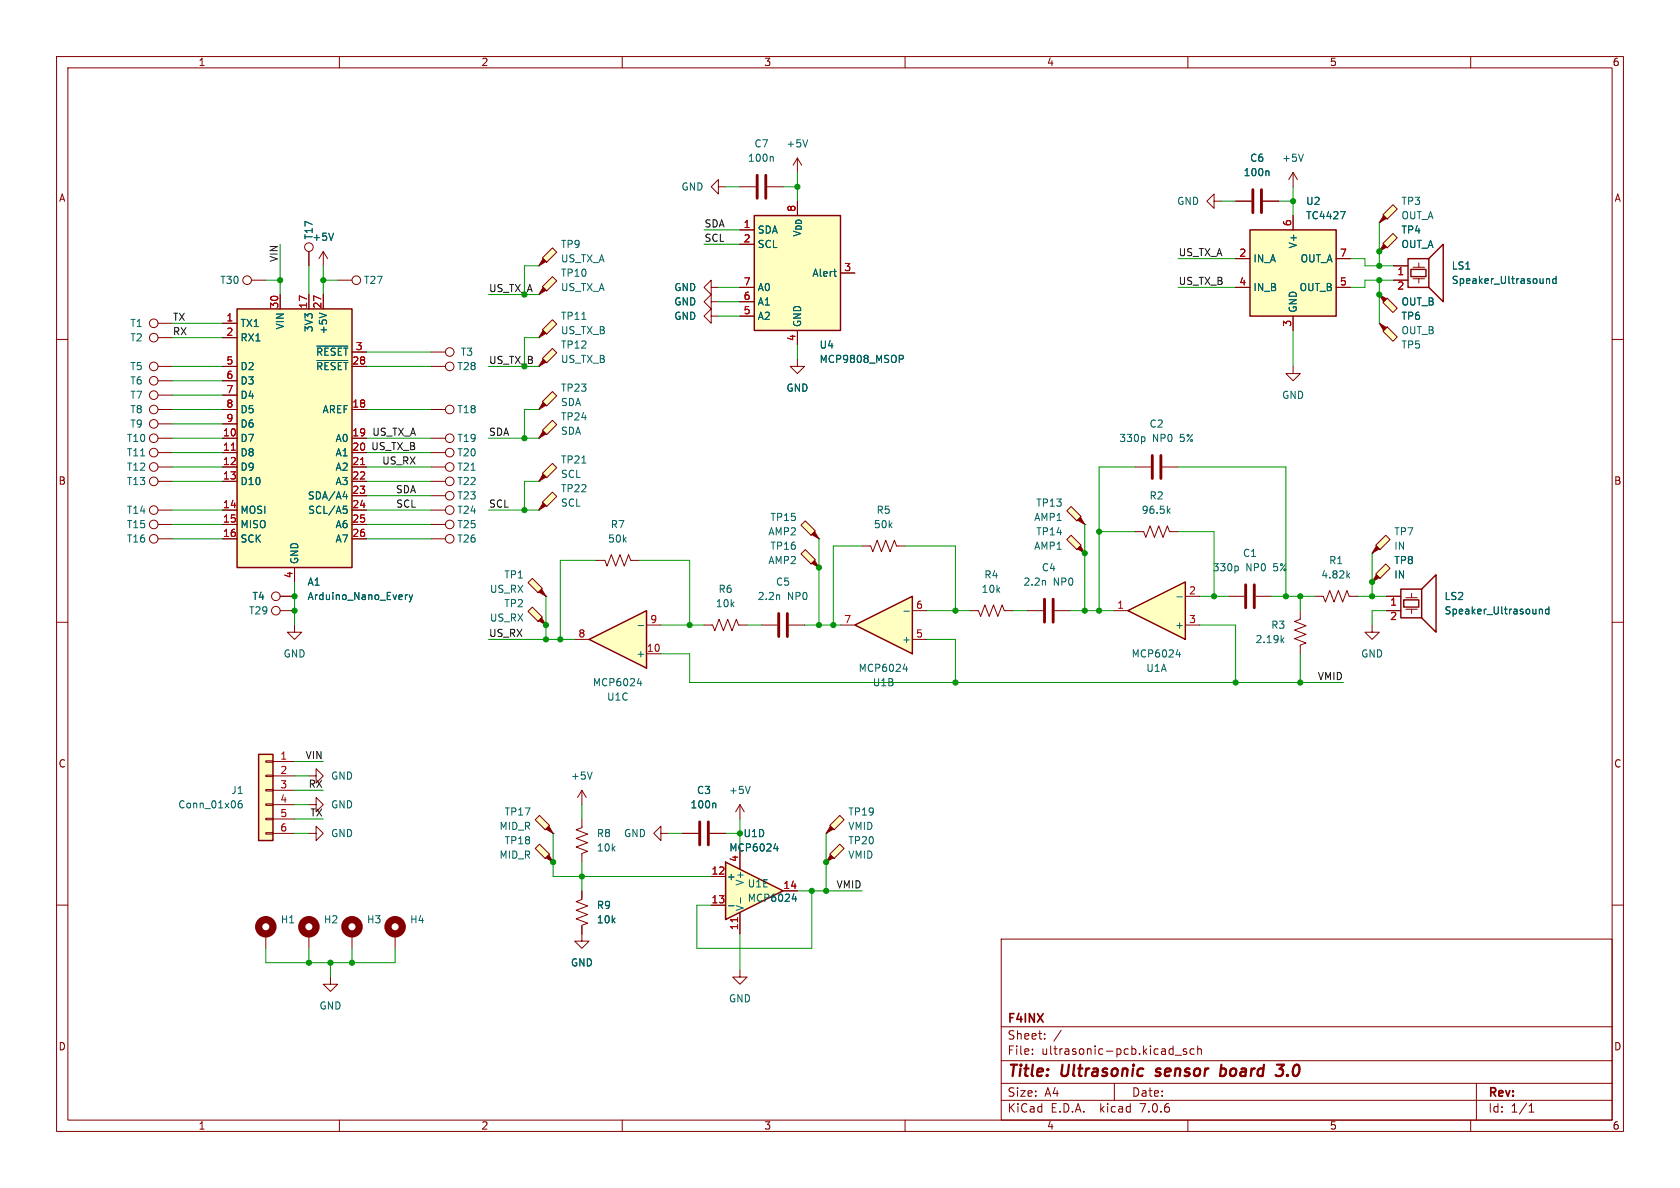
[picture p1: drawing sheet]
<svg xmlns="http://www.w3.org/2000/svg" width="297mm" height="210mm" viewBox="0 0 297 210" stroke-linecap="round" stroke-linejoin="round" font-family="sans-serif">
<g fill="none" stroke="#840000" stroke-width=".18">
<path d="M10 10h277v190h-277zM12 12h273v186h-273zM60 10v2M110 10v2M160 10v2M210 10v2M260 10v2M10 60h2M285 60h2M10 110h2M285 110h2M10 160h2"/>
<path d="M285 160h2M177 166h108v32h-108zM60 198v2M110 198v2M160 198v2M177 194.5h108M177 191.5h108M177 187.5h108M177 181.5h108M182.5 186.3v.1M182.5 185.5v.1M184.7 183.6v.1"/>
<path d="M184.7 182.8v.1M187.6 182.1l-1.3 2M197 191.5v3M207.7 186.5h1.2M209.7 185.5l-.3-.1-.2 .2v.2l.5 .2v.3h-.5M210 198v2M211.1 185.5l-.4-.1-.3 .3v.4l.1 .2h.6M211.7 185.5l.3-.1 .3 .1 .1 .9M211.7 184.9v1.5M260 198v2M261 191.5v6.5M270.3 196.6h.9"/>
<path d="M270.3 195.5l.4-.4v1.5"/>
</g>
<path d="M204.3 190.1l.1 .1M204.5 189l-.1 .3v.1M215.8 189l.2-.1 .6 .1M215.9 188.2l-.2 2M216.6 190a.66 .66 0 0 1-.9 .1M225.7 188.2h1.3l-.8 .8h.3l.3 .2v.6l-.5 .4h-.5" fill="none" stroke="#840000" stroke-width=".4"/>
<path d="M93.3 108.1l.8-.8 1.8 1.8-.8 .8z" fill="#ffffc2"/>
<path d="M95.8 109.2l.7 1.3-1.3-.8z" fill="#840000" stroke="#840000" stroke-width=".18"/>
<path d="M93.3 108.1l.8-.8 1.8 1.8-.8 .8zM96.5 110.5h.1M229.9 108v1.5l-1 .4 2 .7-2 .8 2 .7-2 .8 2 .8-1 .3v1.6M130.8 149.9v3.8M130.8 161.3v3.8" fill="none" stroke="#840000" stroke-width=".18"/>
<path d="M226.6 113.1l.4 .5M227 112.8l-.5 .4M130.9 158.7v1M140.1 158.9h.7M140.7 158.5v.8" fill="none" stroke="#006464" stroke-width=".18"/>
<path d="M130.4 162.2v.8" fill="none" stroke="#a90000" stroke-width=".18"/>
<path d="M128.3 152.4l10.1 5.1-10.1 5.1z" fill="#ffffc2"/>
<path d="M247.6 104.1h3.7v5.1h-3.7zM248.2 106h2.6v1.3h-2.6zM251.3 104.1l2.6-2.5v10.2l-2.6-2.6M128.3 152.4l10.1 5.1-10.1 5.1z" fill="none" stroke="#840000" stroke-width=".25"/>
<g fill="none" stroke="#840000" stroke-width=".18">
<path d="M242.6 110.5v1.3h1.2l-1.2 1.2-1.3-1.2h1.3M245.1 105.4h2.5M245.1 108h2.5M248.5 107.7h2.1M248.5 105.7h2.1M249.6 104.9v.8M249.6 107.7v.8M125.7 154.9h2.6M138.4 157.5h2.6M47 165.1v2.5M54.6 165.1v2.5M58.4 172.7v1.3h1.3l-1.3 1.3-1.3-1.3h1.3"/>
<path d="M125.7 160h2.6"/>
</g>
<path d="M272.1 107.7v.8M272.1 107.8l.2-.1h.3l.1 .8M273.8 107.7h-.3l-.3 .2 .1 .6h.5M273.8 107.3v1.2M136.8 150h.8M137.4 149.6v.8M128.8 160.1h1" fill="none" stroke="#006464" stroke-width=".18"/>
<g fill="none" stroke="#840000" stroke-width="1.3">
<circle cx="47" cy="163.8" r="1.27"/>
<circle cx="54.6" cy="163.8" r="1.27"/>
</g>
<path d="M243.2 101.5l1.8-1.8 .7 .8-1.7 1.7z" fill="#ffffc2"/>
<path d="M243.3 101.6l.5 .5-1.2 .8z" fill="#840000" stroke="#840000" stroke-width=".18"/>
<path d="M242.6 102.9h.1M243.2 101.5l1.8-1.8 .7 .8-1.7 1.7zM130.8 142.2l-.8 1.3M130.8 142.2v2.6M130.8 142.2l.8 1.3" fill="none" stroke="#840000" stroke-width=".18"/>
<path d="M132.6 139l-.4 1.3" fill="none" stroke="#006464" stroke-width=".18"/>
<path d="M104.1 113l10.2-5v10.1z" fill="#ffffc2"/>
<path d="M104.1 113l10.2-5v10.1z" fill="none" stroke="#840000" stroke-width=".25"/>
<path d="M101.6 113h2.5M114.3 115.6h2.5M114.3 110.5h2.5M102.9 139.7l-.8 1.3M102.9 139.7v2.5M102.9 139.7l.7 1.3" fill="none" stroke="#840000" stroke-width=".18"/>
<path d="M112.8 110.6h1M104.7 136.5l-.4 1.2M112.7 120.8h.8M113.3 120.4v.8" fill="none" stroke="#006464" stroke-width=".18"/>
<path d="M243.2 96.4l1.8-1.8 .7 .8-1.7 1.8z" fill="#ffffc2"/>
<path d="M243.3 96.5l.5 .5-1.2 .8z" fill="#840000" stroke="#840000" stroke-width=".18"/>
<path d="M242.6 97.8h.1M243.2 96.4l1.8-1.8 .7 .8-1.7 1.8z" fill="none" stroke="#840000" stroke-width=".18"/>
<path d="M94.6 144.9l.8-.8 1.8 1.8-.8 .8z" fill="#ffffc2"/>
<path d="M97 146.1l.8 1.2-1.3-.7z" fill="#840000" stroke="#840000" stroke-width=".18"/>
<path d="M94.6 144.9l.8-.8 1.8 1.8-.8 .8zM97.8 147.3h.1" fill="none" stroke="#840000" stroke-width=".18"/>
<path d="M94.6 150l.8-.8 1.8 1.8-.8 .8z" fill="#ffffc2"/>
<path d="M97 151.1l.8 1.3-1.3-.8z" fill="#840000" stroke="#840000" stroke-width=".18"/>
<path d="M228.6 64.8v1.2h1.3l-1.3 1.3-1.3-1.3h1.3M52.1 110.5v1.3h1.2l-1.2 1.2-1.3-1.2h1.3M217.2 105.4h2.8M222 105.4h2.8M232.4 105.4h1.5l.4 1 .8-2 .7 2 .8-2 .8 2 .7-2 .4 1h1.5M94.6 150l.8-.8 1.8 1.8-.8 .8zM97.8 152.4h.1M102.9 157.5v1.5l-1 .4 2 .7-2 .8 2 .8-2 .7 2 .8-1 .4v2.8h1.2l-1.2 1.2-1.3-1.2h1.3M130.8 171.5v1.2h1.3l-1.3 1.3-1.3-1.3h1.3" fill="none" stroke="#840000" stroke-width=".18"/>
<path d="M218.7 100.1l.2 .2v.4l-.2 .2M238.2 101.7l.4 .5M238.6 101.3l-.5 .5" fill="none" stroke="#006464" stroke-width=".18"/>
<path d="M220.2 103.4v4M221.7 103.4v4" fill="none" stroke="#840000" stroke-width=".51"/>
<path d="M244.5 58.5l.7-.7 1.8 1.8-.7 .7z" fill="#ffffc2"/>
<path d="M243.8 57.2l1.3 .7-.5 .5z" fill="#840000" stroke="#840000" stroke-width=".18"/>
<g fill="none" stroke="#840000" stroke-width=".18">
<path d="M243.8 57.2h.1M244.5 58.5l.7-.7 1.8 1.8-.7 .7zM171.4 108h1.6l.4 1 .7-2.1 .8 2.1 .7-2.1 .8 2.1 .8-2.1 .3 1.1h1.6M181.6 108h2.8M186.4 108h2.8M47 139.6h1.3v.2h-1.3zM47 137h1.3v.3h-1.3zM47 134.5h1.3v.2h-1.3zM48.3 134.6h3.8M48.3 137.2h3.8M48.3 139.7h3.8M54.6 137.2h1.3v-1.3l1.2 1.3-1.2 1.2v-1.2"/>
<path d="M47 147.2h1.3v.2h-1.3zM47 144.7h1.3v.2h-1.3zM47 142.1h1.3v.3h-1.3zM48.3 142.2h3.8M48.3 144.8h3.8M48.3 147.3h3.8M54.6 142.2h1.3v-1.2l1.2 1.2-1.2 1.3v-1.3M54.6 147.3h1.3v-1.2l1.2 1.2-1.2 1.3v-1.3"/>
</g>
<path d="M184.7 105.9v4.1M186.2 105.9v4.1" fill="none" stroke="#840000" stroke-width=".51"/>
<path d="M184.8 102.7v.7M42.7 141.5l-.4 .1a.86 .86 0 0 0 0 1.2l.5-.1v-.4l-.2-.3-.4 .1-.1 .2" fill="none" stroke="#006464" stroke-width=".18"/>
<path d="M45.7 133.4h2.6v15.2h-2.6z" fill="#ffffc2" stroke="#ffffc2" stroke-width=".18"/>
<path d="M45.7 133.4h2.6v15.2h-2.6z" fill="none" stroke="#840000" stroke-width=".25"/>
<path d="M151.1 110.5l10.2-5.1v10.2z" fill="#ffffc2"/>
<path d="M151.1 110.5l10.2-5.1v10.2z" fill="none" stroke="#840000" stroke-width=".25"/>
<path d="M148.6 110.5h2.5M161.3 113h2.5M161.3 108h2.5" fill="none" stroke="#840000" stroke-width=".18"/>
<path d="M159.7 118.3h.7M159.8 108h1M160.3 117.8v.9" fill="none" stroke="#006464" stroke-width=".18"/>
<path d="M188.6 95.4l.8-.8 1.7 1.8-.7 .8z" fill="#ffffc2"/>
<path d="M191 96.5l.8 1.3-1.3-.8z" fill="#840000" stroke="#840000" stroke-width=".18"/>
<path d="M188.6 95.4l.8-.8 1.7 1.8-.7 .8zM191.8 97.8h.1" fill="none" stroke="#840000" stroke-width=".18"/>
<path d="M244.5 53.5l.7-.8 1.8 1.8-.7 .7z" fill="#ffffc2"/>
<path d="M243.8 52.1l1.3 .7-.5 .5z" fill="#840000" stroke="#840000" stroke-width=".18"/>
<path d="M243.8 52.1h.1M244.5 53.5l.7-.8 1.8 1.8-.7 .7zM246.4 47h2.5M246.4 49.5h2.5M249.8 49.3h2M249.8 47.2h2M250.8 46.5v.7M250.8 49.3v.7M62.2 165.1v2.5M69.8 165.1v2.5" fill="none" stroke="#840000" stroke-width=".18"/>
<g fill="none" stroke="#840000" stroke-width="1.3">
<circle cx="62.2" cy="163.8" r="1.27"/>
<circle cx="69.8" cy="163.8" r="1.27"/>
</g>
<path d="M248.9 45.7h3.7v5.1h-3.7zM249.4 47.6h2.7v1.3h-2.7zM252.6 45.7l2.5-2.5v10.1l-2.5-2.5" fill="none" stroke="#840000" stroke-width=".25"/>
<path d="M273.4 49.3v.8M273.4 49.4l.2-.1h.3v.8M275.1 49.3h-.4l-.2 .2 .1 .5h.5M275.1 48.8v1.3" fill="none" stroke="#006464" stroke-width=".18"/>
<path d="M188.6 90.3l.8-.8 1.7 1.8-.7 .8z" fill="#ffffc2"/>
<path d="M190.5 91.9l.5-.5 .8 1.3z" fill="#840000" stroke="#840000" stroke-width=".18"/>
<path d="M188.6 90.3l.8-.8 1.7 1.8-.7 .8zM191.8 92.7h.1" fill="none" stroke="#840000" stroke-width=".18"/>
<path d="M199.4 108l10.1-5.1v10.1z" fill="#ffffc2"/>
<path d="M199.4 108l10.1-5.1v10.1z" fill="none" stroke="#840000" stroke-width=".25"/>
<g fill="none" stroke="#840000" stroke-width=".18">
<path d="M59.7 49.5h2.5M196.8 108h2.6M209.5 105.4h2.6M209.5 110.5h2.6"/>
<circle cx="63" cy="49.5" r=".76"/>
</g>
<path d="M207.9 115.7h.8M208.1 105.5h.9M208.5 115.3v.8" fill="none" stroke="#006464" stroke-width=".18"/>
<path d="M93.3 103l.8-.8 1.8 1.8-.8 .8z" fill="#ffffc2"/>
<path d="M95.8 104.1l.7 1.3-1.3-.8z" fill="#840000" stroke="#840000" stroke-width=".18"/>
<path d="M200.7 94h1.5l.4 1 .7-2 .8 2 .8-2 .7 2 .8-2 .4 1h1.5M93.3 103l.8-.8 1.8 1.8-.8 .8zM96.5 105.4h.1" fill="none" stroke="#840000" stroke-width=".18"/>
<path d="M206.5 90.3l.4 .4M206.9 89.9l-.5 .5" fill="none" stroke="#006464" stroke-width=".18"/>
<path d="M95.9 50.7l1.8-1.8 .7 .8-1.8 1.7z" fill="#ffffc2"/>
<path d="M96 50.8l.5 .5-1.3 .8z" fill="#840000" stroke="#840000" stroke-width=".18"/>
<path d="M95.2 52.1h.1M95.9 50.7l1.8-1.8 .7 .8-1.8 1.7z" fill="none" stroke="#840000" stroke-width=".18"/>
<path d="M95.9 58.3l1.8-1.8 .7 .8-1.8 1.8z" fill="#ffffc2"/>
<path d="M96 58.4l.5 .5-1.3 .8z" fill="#840000" stroke="#840000" stroke-width=".18"/>
<path d="M95.2 59.7h.1M95.9 58.3l1.8-1.8 .7 .8-1.8 1.8z" fill="none" stroke="#840000" stroke-width=".18"/>
<path d="M102.9 56.5h.7" fill="none" stroke="#006464" stroke-width=".18"/>
<path d="M95.9 63.4l1.8-1.8 .7 .8-1.8 1.7z" fill="#ffffc2"/>
<path d="M96 63.5l.5 .5-1.3 .8z" fill="#840000" stroke="#840000" stroke-width=".18"/>
<path d="M95.2 64.8h.1M95.9 63.4l1.8-1.8 .7 .8-1.8 1.7z" fill="none" stroke="#840000" stroke-width=".18"/>
<path d="M95.9 45.6l1.8-1.8 .7 .8-1.8 1.8z" fill="#ffffc2"/>
<path d="M96 45.7l.5 .5-1.3 .8z" fill="#840000" stroke="#840000" stroke-width=".18"/>
<path d="M95.2 47h.1M95.9 45.6l1.8-1.8 .7 .8-1.8 1.8z" fill="none" stroke="#840000" stroke-width=".18"/>
<path d="M95.9 71l1.8-1.8 .7 .8-1.8 1.8z" fill="#ffffc2"/>
<path d="M96 71.1l.5 .5-1.3 .8z" fill="#840000" stroke="#840000" stroke-width=".18"/>
<g fill="none" stroke="#840000" stroke-width=".18">
<path d="M95.2 72.4h.1M95.9 71l1.8-1.8 .7 .8-1.8 1.8zM27.9 82.6h2.6M27.9 85.1h2.6M27.9 80h2.6M200.7 82.6h2.8M205.5 82.6h2.8"/>
<circle cx="27.2" cy="85.1" r=".76"/>
<circle cx="27.2" cy="80" r=".76"/>
<circle cx="27.2" cy="82.5" r=".76"/>
</g>
<path d="M203.7 80.5v4.1M205.2 80.5v4.1" fill="none" stroke="#840000" stroke-width=".51"/>
<path d="M202.2 77.2l.2 .2v.4l-.2 .2" fill="none" stroke="#006464" stroke-width=".18"/>
<path d="M95.9 88.8l1.8-1.8 .7 .8-1.8 1.7z" fill="#ffffc2"/>
<path d="M96 88.9l.5 .5-1.3 .8z" fill="#840000" stroke="#840000" stroke-width=".18"/>
<path d="M95.2 90.2h.1M95.9 88.8l1.8-1.8 .7 .8-1.8 1.7z" fill="none" stroke="#840000" stroke-width=".18"/>
<path d="M95.9 83.7l1.8-1.8 .7 .8-1.8 1.8z" fill="#ffffc2"/>
<path d="M96 83.8l.5 .5-1.3 .8z" fill="#840000" stroke="#840000" stroke-width=".18"/>
<path d="M95.2 85.1h.1M95.9 83.7l1.8-1.8 .7 .8-1.8 1.8z" fill="none" stroke="#840000" stroke-width=".18"/>
<path d="M102.9 81.9h.7" fill="none" stroke="#006464" stroke-width=".18"/>
<path d="M97.7 74.3l.7 .8-1.8 1.7-.7-.7z" fill="#ffffc2"/>
<path d="M96 76.2l.5 .5-1.3 .8z" fill="#840000" stroke="#840000" stroke-width=".18"/>
<g fill="none" stroke="#840000" stroke-width=".18">
<path d="M127 33v-1.2l-1.3 1.2 1.3 1.3v-1.3h1.3M141 27.9v2.6M141 27.9l-.8 1.3M141 27.9l.7 1.3M228.6 30.5l-.8 1.3M228.6 30.5v2.5M228.6 30.5l.8 1.3M125.7 50.8v-1.3l-1.2 1.3 1.2 1.3v-1.3h1.3M125.7 55.9v-1.3l-1.2 1.3 1.2 1.3v-1.3h1.3M125.7 53.3v-1.2l-1.2 1.2 1.2 1.3v-1.3h1.3M130.8 40.6h2.5M130.8 43.2h2.5"/>
<path d="M130.8 55.9h2.5M130.8 53.3h2.5M130.8 50.8h2.5M141 58.4v2.6M148.6 48.3h2.5M27.9 77.5h2.6M95.2 77.5h.1M97.7 74.3l.7 .8-1.8 1.7-.7-.7zM141 63.5v1.3h1.2l-1.2 1.2-1.3-1.2h1.3M105.4 99.1h1.5l.4 1 .8-2.1 .7 2.1 .8-2.1 .8 2.1 .7-2.1 .4 1.1h1.5"/>
<circle cx="27.2" cy="77.5" r=".76"/>
</g>
<path d="M133.3 38.1h15.3v20.3h-15.3z" fill="#ffffc2" stroke="#ffffc2" stroke-width=".18"/>
<path d="M133.3 38.1h15.3v20.3h-15.3z" fill="none" stroke="#840000" stroke-width=".25"/>
<path d="M142.8 24.7l-.4 1.3M230.4 27.2l-.4 1.3M147.4 48h.5M147.7 48.8h.2M159 62.8h.5l.2 .3-.1 .3-.6 .1" fill="none" stroke="#006464" stroke-width=".18"/>
<path d="M141.6 97.9l.8-.7 1.7 1.7-.7 .8z" fill="#ffffc2"/>
<path d="M144 99.1l.8 1.2-1.3-.7z" fill="#840000" stroke="#840000" stroke-width=".18"/>
<path d="M141.6 97.9l.8-.7 1.7 1.7-.7 .8zM144.8 100.3h.1" fill="none" stroke="#840000" stroke-width=".18"/>
<path d="M141.6 92.8l.8-.7 1.7 1.8-.7 .7z" fill="#ffffc2"/>
<path d="M144 94l.8 1.3-1.3-.8z" fill="#840000" stroke="#840000" stroke-width=".18"/>
<g fill="none" stroke="#840000" stroke-width=".18">
<path d="M130.8 33h2.8M135.6 33h2.8M214.6 35.6v-1.3l-1.2 1.3 1.2 1.2v-1.2h1.3M228.6 38.1v2.5M218.4 45.7h2.6M218.4 50.8h2.6M228.6 55.9v2.5M236.2 45.7h2.6M236.2 50.8h2.6M141.6 92.8l.8-.7 1.7 1.8-.7 .7zM144.8 95.3h.1M152.4 96.5h1.5l.4 1 .8-2 .7 2 .8-2 .8 2 .7-2 .4 1h1.5"/>
<path d="M124.5 110.5h1.5l.4 1 .7-2 .8 2 .8-2 .7 2 .8-2 .4 1h1.5M134.6 110.5h2.8M139.4 110.5h2.8"/>
</g>
<path d="M133.9 31v4.1M135.4 31v4.1M137.7 108.5v4M139.2 108.5v4" fill="none" stroke="#840000" stroke-width=".51"/>
<path d="M136.5 27.7l.2 .2v.6M237 37.4h.8l-.5 1.3M137.8 105.2v.8" fill="none" stroke="#006464" stroke-width=".18"/>
<path d="M221 40.6h15.2v15.3h-15.2z" fill="#ffffc2" stroke="#ffffc2" stroke-width=".18"/>
<path d="M221 40.6h15.2v15.3h-15.2z" fill="none" stroke="#840000" stroke-width=".25"/>
<path d="M244.5 43.1l1.8-1.8 .7 .7-1.8 1.8z" fill="#ffffc2"/>
<path d="M244.6 43.2l.5 .5-1.3 .8z" fill="#840000" stroke="#840000" stroke-width=".18"/>
<path d="M243.8 44.5h.1M244.5 43.1l1.8-1.8 .7 .7-1.8 1.8z" fill="none" stroke="#840000" stroke-width=".18"/>
<path d="M244.5 38l1.8-1.8 .7 .8-1.8 1.7z" fill="#ffffc2"/>
<path d="M244.6 38.1l.5 .5-1.3 .8z" fill="#840000" stroke="#840000" stroke-width=".18"/>
<g fill="none" stroke="#840000" stroke-width=".18">
<path d="M218.4 35.6h2.8M223.3 35.6h2.8M243.8 39.4h.1M244.5 38l1.8-1.8 .7 .8-1.8 1.7zM27.9 59.7h2.6M27.9 57.2h2.6M54.6 44.5v2.5M57.1 44.5l-.7 1.2M57.1 44.5v2.5M57.1 44.5l.8 1.2M27.9 72.4h2.6M27.9 67.3h2.6"/>
<path d="M27.9 69.9h2.6M27.9 74.9h2.6M27.9 64.8h2.6M76.2 72.4h2.5M76.2 64.8h2.5M76.2 62.2h2.5M76.2 77.5h2.5M27.9 95.3h2.6M27.9 92.7h2.6M27.9 90.2h2.6M76.2 95.3h2.5M76.2 85.1h2.5"/>
<circle cx="27.2" cy="59.7" r=".76"/>
<circle cx="27.2" cy="57.1" r=".76"/>
<circle cx="54.6" cy="43.7" r=".76"/>
<circle cx="27.2" cy="72.4" r=".76"/>
<circle cx="27.2" cy="67.3" r=".76"/>
<circle cx="27.2" cy="64.8" r=".76"/>
<circle cx="27.2" cy="74.9" r=".76"/>
<circle cx="27.2" cy="69.8" r=".76"/>
<circle cx="79.5" cy="62.2" r=".76"/>
<circle cx="79.5" cy="72.4" r=".76"/>
<circle cx="79.5" cy="64.8" r=".76"/>
<circle cx="79.5" cy="77.5" r=".76"/>
<circle cx="27.2" cy="92.7" r=".76"/>
<circle cx="27.2" cy="90.2" r=".76"/>
<circle cx="27.2" cy="95.2" r=".76"/>
<circle cx="79.5" cy="85.1" r=".76"/>
<circle cx="79.5" cy="95.2" r=".76"/>
</g>
<path d="M221.5 33.5v4.1M223 33.5v4.1" fill="none" stroke="#840000" stroke-width=".51"/>
<path d="M224.2 30.2l.1 .2v.7M59 41.2l-.5 1.3" fill="none" stroke="#006464" stroke-width=".18"/>
<path d="M148.5 149.2l.7 .8-1.8 1.8-.7-.8z" fill="#ffffc2"/>
<path d="M146.8 151.1l.5 .5-1.3 .8z" fill="#840000" stroke="#840000" stroke-width=".18"/>
<path d="M146 152.4h.1M148.5 149.2l.7 .8-1.8 1.8-.7-.8z" fill="none" stroke="#840000" stroke-width=".18"/>
<path d="M146.7 145.9l1.8-1.8 .7 .8-1.8 1.8z" fill="#ffffc2"/>
<path d="M146.8 146.1l.5 .5-1.3 .7z" fill="#840000" stroke="#840000" stroke-width=".18"/>
<g fill="none" stroke="#840000" stroke-width=".18">
<path d="M218.4 35.6h2.8M223.3 35.6h2.8M228.6 38.1v2.5M39.4 57.2h2.5M39.4 59.7h2.5M44.4 49.5h2.6M49.5 52.1v2.5M54.6 44.5v2.5M54.6 52.1v2.5M57.1 52.1v2.5M130.8 40.6h2.5M130.8 43.2h2.5"/>
<path d="M130.8 55.9h2.5M130.8 53.3h2.5M130.8 50.8h2.5M141 58.4v2.6M148.6 48.3h2.5M218.4 50.8h2.6M218.4 45.7h2.6M228.6 55.9v2.5M236.2 50.8h2.6M236.2 45.7h2.6M243.8 52.1h.1M243.8 44.5h.1"/>
<path d="M246.4 49.5h2.5M246.4 47h2.5M39.4 77.5h2.5M39.4 72.4h2.5M39.4 64.8h2.5M39.4 67.3h2.5M39.4 69.9h2.5M39.4 74.9h2.5M62.2 77.5h2.6M62.2 72.4h2.6M62.2 64.8h2.6M62.2 62.2h2.6"/>
<path d="M39.4 90.2h2.5M39.4 82.6h2.5M39.4 80h2.5M39.4 92.7h2.5M39.4 85.1h2.5M39.4 95.3h2.5M62.2 87.6h2.6M62.2 90.2h2.6M62.2 82.6h2.6M62.2 80h2.6M62.2 92.7h2.6M62.2 85.1h2.6"/>
<path d="M62.2 95.3h2.6M76.2 87.6h2.5M76.2 90.2h2.5M76.2 82.6h2.5M76.2 80h2.5M76.2 92.7h2.5M49.5 108h2.6M49.5 105.4h2.6M52.1 100.3v2.6M242.6 102.9h.1M245.1 108h2.5M245.1 105.4h2.5"/>
<path d="M102.9 144.8v1.5l-1 .4 2 .7-2 .8 2 .8-2 .7 2 .8-1 .4v1.5M102.9 157.5v1.3M116.8 147.3v-1.2l-1.2 1.2 1.2 1.3v-1.3h1.3M120.6 147.3h2.8M125.5 147.3h2.8M125.7 154.9h2.6M130.8 149.9v3.8M138.4 157.5h2.6M146 147.3h.1M146.7 145.9l1.8-1.8 .7 .8-1.8 1.8zM102.9 163.8v1.3M125.7 160h2.6"/>
<path d="M130.8 161.3v3.8"/>
<circle cx="43.7" cy="49.5" r=".76"/>
<circle cx="79.5" cy="80" r=".76"/>
<circle cx="79.5" cy="87.6" r=".76"/>
<circle cx="79.5" cy="90.2" r=".76"/>
<circle cx="79.5" cy="92.7" r=".76"/>
<circle cx="79.5" cy="82.5" r=".76"/>
<circle cx="48.8" cy="105.4" r=".76"/>
<circle cx="48.8" cy="107.9" r=".76"/>
</g>
<path d="M123.7 145.3v4.1M125.2 145.3v4.1" fill="none" stroke="#840000" stroke-width=".51"/>
<g fill="none" stroke="#006464" stroke-width=".18">
<path d="M224.2 30.2l.1 .2v.7M237 37.4h.8l-.5 1.3M56.5 55.3l1.2 .5M59 41.2l-.5 1.3M147.4 48h.5M147.7 48.8h.2M273.4 49.3v.8M273.4 49.4l.2-.1h.3v.8M275.1 49.3h-.4l-.2 .2 .1 .5h.5M275.1 48.8v1.3M56 63.7h5.5M56 61.2h5.5"/>
<path d="M159 62.8h.5l.2 .3-.1 .3-.6 .1M60.7 87.8h.7M60.7 89.5h.6M60.8 90h.3l.3 .2-.1 .5h-.5M61.3 87.4v.8M72 105.1l-.3 .3M72.3 105.1l.3 .9M72.6 106l-.3 .4M72.9 105.1l-.3 .9M272.1 107.7v.8M272.1 107.8l.2-.1h.3l.1 .8M273.8 107.7h-.3l-.3 .2 .1 .6h.5"/>
<path d="M273.8 107.3v1.2M126.4 142l.1 .2v.6M130.9 158.7v1M136.8 150h.8M137.4 149.6v.8M140.1 158.9h.7M140.7 158.5v.8M128.8 160.1h1"/>
</g>
<path d="M41.9 54.6h20.3v45.7h-20.3z" fill="#ffffc2" stroke="#ffffc2" stroke-width=".18"/>
<path d="M41.9 54.6h20.3v45.7h-20.3z" fill="none" stroke="#840000" stroke-width=".25"/>
<path d="M40.9 79.6h.7M63.7 82.1h.8M130.4 162.2v.8" fill="none" stroke="#a90000" stroke-width=".18"/>
<g fill="none" stroke="#009600" stroke-width=".18">
<path d="M128.3 33h2.5M138.4 33h2.6M141 30.5v5.1M215.9 35.6h2.5M226.1 35.6h2.5M228.6 33v5.1M243.8 39.4v7.6M30.5 57.2h8.9M30.5 59.7h8.9M47 49.5h2.5M49.5 43.2v8.9M54.6 47v5.1"/>
<path d="M57.1 49.5h2.6M57.1 47v5.1M86.4 52.1h8.8M95.2 47h-2.5v5.1M95.2 59.7h-2.5v5.1M124.5 43.2h6.3M124.5 40.6h6.3M127 55.9h3.8M127 50.8h3.8M127 53.3h3.8M208.3 50.8h10.1M208.3 45.7h10.1"/>
<path d="M228.6 58.4v6.4M238.8 45.7h2.5v1.3h5.1M243.8 49.5v7.7M246.4 49.5h-5.1v1.3h-2.5M30.5 72.4h8.9M30.5 77.5h8.9M30.5 64.8h8.9M30.5 67.3h8.9M30.5 69.9h8.9M30.5 74.9h8.9M64.8 72.4h11.4M64.8 77.5h11.4"/>
<path d="M64.8 64.8h11.4M64.8 62.2h11.4M86.4 77.5h8.8M86.4 64.8h8.8M95.2 72.4h-2.5v5.1M141 61v2.5M30.5 90.2h8.9M30.5 85.1h8.9M30.5 80h8.9M30.5 82.6h8.9M30.5 92.7h8.9M30.5 95.3h8.9"/>
<path d="M64.8 90.2h11.4M64.8 85.1h11.4M64.8 80h11.4M64.8 82.6h11.4M64.8 92.7h11.4M64.8 95.3h11.4M64.8 87.6h11.4M86.4 90.2h8.8M95.2 85.1h-2.5v5.1M105.4 99.1h-6.3v13.9M113 99.1h8.9v11.4M144.8 95.3v15.2"/>
<path d="M152.4 96.5h-5.1v14M160 96.5h8.9v11.5M191.8 92.7v15.3M194.3 94h6.4M200.7 82.6h-6.4v25.4M208.3 82.6h19v22.8M208.3 94h6.3v11.4M242.6 97.8v7.6M52.1 102.9v7.6M86.4 113h15.2M96.5 105.4v7.6M116.8 110.5h7.7"/>
<path d="M116.8 115.6h5.1v5.1h115.6M132.1 110.5h2.5M142.2 110.5h6.4M163.8 113h5.1v7.7M163.8 108h7.6M179.1 108h2.5M189.2 108h7.6M212.1 110.5h6.3v10.2M212.1 105.4h5.1M224.8 105.4h7.6M229.9 105.4v2.6M229.9 115.6v5.1"/>
<path d="M240 105.4h5.1M245.1 108h-2.5v2.5M52.1 134.6h5M52.1 139.7h5M52.1 137.2h2.5M52.1 144.8h5M52.1 147.3h2.5M52.1 142.2h2.5M97.8 147.3v7.6h27.9M102.9 142.2v2.6M102.9 152.4v5.1M118.1 147.3h2.5"/>
<path d="M128.3 147.3h2.5M130.8 144.8v5.1M141 157.5h11.4M143.5 157.5v10.1h-20.3v-7.6h2.5M146 147.3v10.2M47 167.6v2.6h22.8v-2.6M54.6 167.6v2.6M58.4 170.2v2.5M62.2 167.6v2.6M130.8 165.1v6.4"/>
</g>
<g fill="#009600" stroke="#009600" stroke-width=".18">
<circle cx="54.6" cy="170.2" r=".46"/>
<circle cx="62.2" cy="170.2" r=".46"/>
<circle cx="58.4" cy="170.2" r=".46"/>
<circle cx="97.8" cy="152.4" r=".46"/>
<circle cx="96.5" cy="110.5" r=".46"/>
<circle cx="96.5" cy="113" r=".46"/>
<circle cx="92.7" cy="90.2" r=".46"/>
<circle cx="49.5" cy="49.5" r=".46"/>
<circle cx="57.1" cy="49.5" r=".46"/>
<circle cx="92.7" cy="77.5" r=".46"/>
<circle cx="143.5" cy="157.5" r=".46"/>
<circle cx="130.8" cy="147.3" r=".46"/>
<circle cx="146" cy="152.4" r=".46"/>
<circle cx="102.9" cy="154.9" r=".46"/>
<circle cx="144.8" cy="110.5" r=".46"/>
<circle cx="146" cy="157.5" r=".46"/>
<circle cx="191.8" cy="97.8" r=".46"/>
<circle cx="52.1" cy="108" r=".46"/>
<circle cx="52.1" cy="105.4" r=".46"/>
<circle cx="229.9" cy="120.7" r=".46"/>
<circle cx="218.4" cy="120.7" r=".46"/>
<circle cx="242.6" cy="102.9" r=".46"/>
<circle cx="242.6" cy="105.4" r=".46"/>
<circle cx="229.9" cy="105.4" r=".46"/>
<circle cx="214.6" cy="105.4" r=".46"/>
<circle cx="227.3" cy="105.4" r=".46"/>
<circle cx="243.8" cy="52.1" r=".46"/>
<circle cx="168.9" cy="108" r=".46"/>
<circle cx="168.9" cy="120.7" r=".46"/>
<circle cx="194.3" cy="94" r=".46"/>
<circle cx="147.3" cy="110.5" r=".46"/>
<circle cx="144.8" cy="100.3" r=".46"/>
<circle cx="194.3" cy="108" r=".46"/>
<circle cx="191.8" cy="108" r=".46"/>
<circle cx="121.9" cy="110.5" r=".46"/>
<circle cx="141" cy="33" r=".46"/>
<circle cx="99.1" cy="113" r=".46"/>
<circle cx="243.8" cy="47" r=".46"/>
<circle cx="243.8" cy="49.5" r=".46"/>
<circle cx="243.8" cy="44.5" r=".46"/>
<circle cx="228.6" cy="35.6" r=".46"/>
</g>
<g font-size="2.8" fill="#840000">
<text x="178" y="190.9">Title:</text>
<text x="187.7" y="190.9">Ultrasonic</text>
<text x="205.2" y="190.9">sensor</text>
<text x="217.4" y="190.9">board</text>
<text x="228.2" y="190.9">3.0</text>
</g>
<g font-size="2.1" fill="#840000">
<text x="178" y="184">Sheet:</text>
<text x="178" y="181.2">F4INX</text>
<text x="178" y="186.7">File:</text>
<text x="184.1" y="186.7">ultrasonic-pcb.kicad_sch</text>
<text x="178" y="196.9">KiCad</text>
<text x="178" y="194.1">Size:</text>
<text x="184.7" y="194.1">A4</text>
<text x="185.7" y="196.9">E.D.A.</text>
<text x="194.6" y="196.9">kicad</text>
<text x="200" y="194.1">Date:</text>
<text x="201.8" y="196.9">7.0.6</text>
<text x="263" y="194.3">Rev:</text>
<text x="263" y="196.9">Id:</text>
<text x="267.1" y="196.9">1/1</text>
</g>
<g font-size="1.8" fill="#840000">
<text x="35" y="11.9">1</text>
<text x="85" y="11.9">2</text>
<text x="135" y="11.9">3</text>
<text x="185" y="11.9">4</text>
<text x="235" y="11.9">5</text>
<text x="285" y="11.9">6</text>
<text x="10.3" y="35.9">A</text>
<text x="285.3" y="35.9">A</text>
<text x="10.3" y="85.9">B</text>
<text x="285.3" y="85.9">B</text>
<text x="10.3" y="135.9">C</text>
<text x="285.3" y="135.9">C</text>
<text x="10.3" y="185.9">D</text>
<text x="285.3" y="185.9">D</text>
<text x="35" y="199.9">1</text>
<text x="85" y="199.9">2</text>
<text x="135" y="199.9">3</text>
<text x="185" y="199.9">4</text>
<text x="235" y="199.9">5</text>
<text x="285" y="199.9">6</text>
</g>
<g font-size="1.8" fill="#006464">
<text x="132.1" y="28.8">100n</text>
<text x="133.3" y="26.3">C7</text>
<text x="138.9" y="26.3">+5V</text>
<text x="220.9" y="28.8">C6</text>
<text x="226.6" y="28.8">+5V</text>
<text x="120.4" y="33.9">GND</text>
<text x="219.8" y="31.3">100n</text>
<text x="133.9" y="41.5">SDA</text>
<text x="141.8" y="42" transform="rotate(-90 141.8 42)">V_{DD}</text>
<text x="208" y="36.4">GND</text>
<text x="230.8" y="36.4">U2</text>
<text x="230.8" y="39">TC4427</text>
<text x="247.7" y="41.5">TP4</text>
<text x="247.7" y="36.4">TP3</text>
<text x="247.7" y="39">OUT_A</text>
<text x="55.1" y="42.8">+5V</text>
<text x="55.5" y="42.4" transform="rotate(-90 55.5 42.4)">T17</text>
<text x="99.1" y="44">TP9</text>
<text x="99.1" y="46.6">US_TX_A</text>
<text x="133.9" y="44">SCL</text>
<text x="221.5" y="46.6">IN_A</text>
<text x="229.5" y="44" transform="rotate(-90 229.5 44)">V+</text>
<text x="229.8" y="46.6">OUT_A</text>
<text x="247.7" y="44">OUT_A</text>
<text x="256.6" y="47.9">LS1</text>
<text x="38.8" y="50.4">T30</text>
<text x="64.2" y="50.4">T27</text>
<text x="99.1" y="51.7">US_TX_A</text>
<text x="99.1" y="49.1">TP10</text>
<text x="119.1" y="51.7">GND</text>
<text x="133.9" y="51.7">A0</text>
<text x="143.5" y="49.1">Alert</text>
<text x="221.5" y="51.7">IN_B</text>
<text x="229.6" y="51.7">OUT_B</text>
<text x="256.6" y="50.4">Speaker_Ultrasound</text>
<text x="22.9" y="58">T1</text>
<text x="42.4" y="58">TX1</text>
<text x="50.4" y="58.3" transform="rotate(-90 50.4 58.3)">VIN</text>
<text x="55.5" y="58.8" transform="rotate(-90 55.5 58.8)">3V3</text>
<text x="58" y="59.2" transform="rotate(-90 58 59.2)">+5V</text>
<text x="99.1" y="59.3">US_TX_B</text>
<text x="99.1" y="56.7">TP11</text>
<text x="119.1" y="56.7">GND</text>
<text x="119.1" y="54.2">GND</text>
<text x="133.9" y="56.7">A2</text>
<text x="133.9" y="54.2">A1</text>
<text x="141.8" y="57.9" transform="rotate(-90 141.8 57.9)">GND</text>
<text x="229.5" y="55.4" transform="rotate(-90 229.5 55.4)">GND</text>
<text x="247.7" y="56.7">TP6</text>
<text x="247.7" y="59.3">OUT_B</text>
<text x="247.7" y="54.2">OUT_B</text>
<text x="22.9" y="60.6">T2</text>
<text x="22.9" y="65.6">T5</text>
<text x="42.4" y="60.6">RX1</text>
<text x="42.4" y="65.6">D2</text>
<text x="55.8" y="65.6">~{RESET}</text>
<text x="55.8" y="63.1">~{RESET}</text>
<text x="80.8" y="65.6">T28</text>
<text x="81.4" y="63.1">T3</text>
<text x="99.1" y="64.4">US_TX_B</text>
<text x="99.1" y="61.8">TP12</text>
<text x="144.8" y="61.8">U4</text>
<text x="144.8" y="64.4">MCP9808_MSOP</text>
<text x="247.7" y="61.8">TP5</text>
<text x="22.9" y="68.2">T6</text>
<text x="22.9" y="70.7">T7</text>
<text x="42.4" y="68.2">D3</text>
<text x="42.4" y="70.7">D4</text>
<text x="99.1" y="72">SDA</text>
<text x="99.1" y="69.4">TP23</text>
<text x="138.9" y="69.4">GND</text>
<text x="226.6" y="70.7">GND</text>
<text x="22.9" y="73.3">T8</text>
<text x="22.9" y="75.8">T9</text>
<text x="42.4" y="73.3">D5</text>
<text x="42.4" y="75.8">D6</text>
<text x="56.9" y="73.3">AREF</text>
<text x="80.8" y="73.3">T18</text>
<text x="99.1" y="77.1">SDA</text>
<text x="99.1" y="74.5">TP24</text>
<text x="203.1" y="75.8">C2</text>
<text x="22.3" y="80.9">T11</text>
<text x="22.3" y="83.4">T12</text>
<text x="22.3" y="78.3">T10</text>
<text x="42.4" y="78.3">D7</text>
<text x="42.4" y="80.9">D8</text>
<text x="42.4" y="83.4">D9</text>
<text x="59.2" y="78.3">A0</text>
<text x="59.2" y="80.9">A1</text>
<text x="59.2" y="83.4">A2</text>
<text x="80.8" y="78.3">T19</text>
<text x="80.8" y="83.4">T21</text>
<text x="80.8" y="80.9">T20</text>
<text x="99.1" y="82.1">TP21</text>
<text x="197.8" y="78.3">330p</text>
<text x="203.7" y="78.3">NP0</text>
<text x="208.7" y="78.3">5%</text>
<text x="22.3" y="86">T13</text>
<text x="42.4" y="86">D10</text>
<text x="54.3" y="88.5">SDA/A4</text>
<text x="59.2" y="86">A3</text>
<text x="80.8" y="86">T22</text>
<text x="80.8" y="88.5">T23</text>
<text x="99.1" y="87.2">TP22</text>
<text x="99.1" y="89.8">SCL</text>
<text x="99.1" y="84.7">SCL</text>
<text x="183.1" y="89.8">TP13</text>
<text x="203.1" y="88.5">R2</text>
<text x="22.3" y="93.6">T15</text>
<text x="22.3" y="91">T14</text>
<text x="42.4" y="91">MOSI</text>
<text x="42.4" y="93.6">MISO</text>
<text x="54.4" y="91">SCL/A5</text>
<text x="59.2" y="93.6">A6</text>
<text x="80.8" y="91">T24</text>
<text x="80.8" y="93.6">T25</text>
<text x="107.9" y="93.6">R7</text>
<text x="135.7" y="94.8">AMP2</text>
<text x="136.1" y="92.3">TP15</text>
<text x="154.4" y="93.6">50k</text>
<text x="154.9" y="91">R5</text>
<text x="182.7" y="92.3">AMP1</text>
<text x="183.1" y="94.8">TP14</text>
<text x="201.7" y="91">96.5k</text>
<text x="246.4" y="94.8">TP7</text>
<text x="22.3" y="96.1">T16</text>
<text x="42.4" y="96.1">SCK</text>
<text x="52.9" y="99.8" transform="rotate(-90 52.9 99.8)">GND</text>
<text x="59.2" y="96.1">A7</text>
<text x="80.8" y="96.1">T26</text>
<text x="107.4" y="96.1">50k</text>
<text x="135.7" y="99.9">AMP2</text>
<text x="136.1" y="97.4">TP16</text>
<text x="182.7" y="97.4">AMP1</text>
<text x="184.1" y="101.2">C4</text>
<text x="214.3" y="101.2">330p</text>
<text x="219.6" y="98.7">C1</text>
<text x="220.2" y="101.2">NP0</text>
<text x="225.2" y="101.2">5%</text>
<text x="234.9" y="99.9">R1</text>
<text x="246.4" y="99.9">TP8</text>
<text x="246.4" y="97.4">IN</text>
<text x="44.5" y="106.3">T4</text>
<text x="54.3" y="103.7">A1</text>
<text x="54.3" y="106.3">Arduino_Nano_Every</text>
<text x="86.5" y="105">US_RX</text>
<text x="89.1" y="107.5">TP2</text>
<text x="89.1" y="102.5">TP1</text>
<text x="126.4" y="107.5">10k</text>
<text x="126.9" y="105">R6</text>
<text x="133.9" y="106.3">2.2n</text>
<text x="137.1" y="103.7">C5</text>
<text x="139.2" y="106.3">NP0</text>
<text x="173.4" y="105">10k</text>
<text x="173.9" y="102.5">R4</text>
<text x="180.8" y="103.7">2.2n</text>
<text x="186.2" y="103.7">NP0</text>
<text x="233.5" y="102.5">4.82k</text>
<text x="246.4" y="102.5">IN</text>
<text x="255.3" y="106.3">LS2</text>
<text x="43.9" y="108.8">T29</text>
<text x="86.5" y="110.1">US_RX</text>
<text x="159.4" y="113.9">+</text>
<text x="207.6" y="111.4">+</text>
<text x="221.9" y="113.9">2.19k</text>
<text x="224.6" y="111.4">R3</text>
<text x="255.3" y="108.8">Speaker_Ultrasound</text>
<text x="50" y="116.4">GND</text>
<text x="112.4" y="116.4">+</text>
<text x="151.7" y="119">MCP6024</text>
<text x="200" y="116.4">MCP6024</text>
<text x="202.6" y="119">U1A</text>
<text x="240.5" y="116.4">GND</text>
<text x="104.7" y="121.5">MCP6024</text>
<text x="107.2" y="124.1">U1C</text>
<text x="154.2" y="121.5">U1B</text>
<text x="31.4" y="143.1">Conn_01x06</text>
<text x="40.8" y="140.6">J1</text>
<text x="58.4" y="143.1">GND</text>
<text x="58.4" y="138">GND</text>
<text x="100.8" y="138">+5V</text>
<text x="122" y="143.1">100n</text>
<text x="123.1" y="140.6">C3</text>
<text x="128.8" y="140.6">+5V</text>
<text x="58.4" y="148.2">GND</text>
<text x="88.2" y="146.9">MID_R</text>
<text x="89.1" y="144.4">TP17</text>
<text x="89.1" y="149.5">TP18</text>
<text x="105.4" y="148.2">R8</text>
<text x="110.2" y="148.2">GND</text>
<text x="131.3" y="148.2">U1D</text>
<text x="149.9" y="149.5">TP20</text>
<text x="149.9" y="144.4">TP19</text>
<text x="149.9" y="146.9">VMID</text>
<text x="88.2" y="152">MID_R</text>
<text x="105.4" y="150.7">10k</text>
<text x="128.4" y="155.8">+</text>
<text x="128.8" y="150.7">MCP6024</text>
<text x="149.9" y="152">VMID</text>
<text x="105.4" y="160.9">R9</text>
<text x="131.7" y="161.2" transform="rotate(-90 131.7 161.2)">V-</text>
<text x="131.7" y="156.7" transform="rotate(-90 131.7 156.7)">V+</text>
<text x="132.1" y="157.1">U1E</text>
<text x="132.1" y="159.6">MCP6024</text>
<text x="49.5" y="163.4">H1</text>
<text x="57.2" y="163.4">H2</text>
<text x="64.8" y="163.4">H3</text>
<text x="72.4" y="163.4">H4</text>
<text x="105.4" y="163.4">10k</text>
<text x="100.8" y="171">GND</text>
<text x="56.4" y="178.7">GND</text>
<text x="128.8" y="177.4">GND</text>
</g>
<g font-size="1.8" fill="#0f0f0f">
<text x="124.5" y="40.3">SDA</text>
<text x="49.2" y="46.4" transform="rotate(-90 49.2 46.4)">VIN</text>
<text x="124.5" y="42.8">SCL</text>
<text x="208.3" y="45.4">US_TX_A</text>
<text x="208.3" y="50.5">US_TX_B</text>
<text x="30.5" y="56.8">TX</text>
<text x="30.5" y="59.3">RX</text>
<text x="65.7" y="77.1">US_TX_A</text>
<text x="86.4" y="77.1">SDA</text>
<text x="65.5" y="79.7">US_TX_B</text>
<text x="67.5" y="82.2">US_RX</text>
<text x="69.9" y="87.3">SDA</text>
<text x="69.9" y="89.8">SCL</text>
<text x="86.4" y="89.8">SCL</text>
<text x="86.4" y="112.7">US_RX</text>
<text x="232.9" y="120.3">VMID</text>
<text x="53.9" y="134.3">VIN</text>
<text x="54.5" y="139.4">RX</text>
<text x="54.8" y="144.4">TX</text>
<text x="147.8" y="157.1">VMID</text>
</g>
<g font-size="1.8" fill="#a90000">
<text x="131.4" y="40.4">1</text>
<text x="140.7" y="37.5" transform="rotate(-90 140.7 37.5)">8</text>
<text x="228.3" y="40.1" transform="rotate(-90 228.3 40.1)">6</text>
<text x="131.4" y="42.9">2</text>
<text x="219" y="45.5">2</text>
<text x="236.8" y="45.5">7</text>
<text x="131.4" y="53.1">6</text>
<text x="131.4" y="50.5">7</text>
<text x="149.2" y="48">3</text>
<text x="219" y="50.5">4</text>
<text x="236.8" y="50.5">5</text>
<text x="246.9" y="49">1</text>
<text x="246.9" y="51.5">2</text>
<text x="39.9" y="56.9">1</text>
<text x="39.9" y="59.4">2</text>
<text x="49.3" y="54.7" transform="rotate(-90 49.3 54.7)">30</text>
<text x="54.4" y="54.7" transform="rotate(-90 54.4 54.7)">17</text>
<text x="56.9" y="54.7" transform="rotate(-90 56.9 54.7)">27</text>
<text x="131.4" y="55.6">5</text>
<text x="228.3" y="57.9" transform="rotate(-90 228.3 57.9)">3</text>
<text x="39.9" y="64.5">5</text>
<text x="62.2" y="64.5">28</text>
<text x="62.8" y="62">3</text>
<text x="140.7" y="60.4" transform="rotate(-90 140.7 60.4)">4</text>
<text x="39.9" y="67.1">6</text>
<text x="39.9" y="69.6">7</text>
<text x="39.3" y="77.2">10</text>
<text x="39.9" y="72.1">8</text>
<text x="39.9" y="74.7">9</text>
<text x="62.2" y="72.1">18</text>
<text x="62.2" y="77.2">19</text>
<text x="39.3" y="79.8">11</text>
<text x="39.3" y="82.3">12</text>
<text x="62.2" y="79.8">20</text>
<text x="62.2" y="82.3">21</text>
<text x="39.3" y="84.8">13</text>
<text x="39.3" y="89.9">14</text>
<text x="62.2" y="84.8">22</text>
<text x="62.2" y="87.4">23</text>
<text x="62.2" y="89.9">24</text>
<text x="39.3" y="92.5">15</text>
<text x="39.3" y="95">16</text>
<text x="62.2" y="92.5">25</text>
<text x="62.2" y="95">26</text>
<text x="51.8" y="102.3" transform="rotate(-90 51.8 102.3)">4</text>
<text x="161.9" y="107.7">6</text>
<text x="197.4" y="107.7">1</text>
<text x="210.1" y="105.2">2</text>
<text x="245.7" y="107.4">1</text>
<text x="102.2" y="112.8">8</text>
<text x="114.9" y="110.2">9</text>
<text x="149.2" y="110.2">7</text>
<text x="161.9" y="112.8">5</text>
<text x="210.1" y="110.2">3</text>
<text x="245.7" y="109.9">2</text>
<text x="114.3" y="115.3">10</text>
<text x="49.5" y="134.4">1</text>
<text x="49.5" y="136.9">2</text>
<text x="49.5" y="139.4">3</text>
<text x="49.5" y="142">4</text>
<text x="49.5" y="144.5">5</text>
<text x="49.5" y="147.1">6</text>
<text x="125.7" y="154.7">12</text>
<text x="130.6" y="152.5" transform="rotate(-90 130.6 152.5)">4</text>
<text x="125.7" y="159.8">13</text>
<text x="138.4" y="157.2">14</text>
<text x="130.6" y="164.5" transform="rotate(-90 130.6 164.5)">11</text>
</g>
<g font-size="1.8" fill="#009600">
<text x="86.4" y="51.7">US_TX_A</text>
<text x="86.4" y="64.4">US_TX_B</text>
</g>
</svg>
